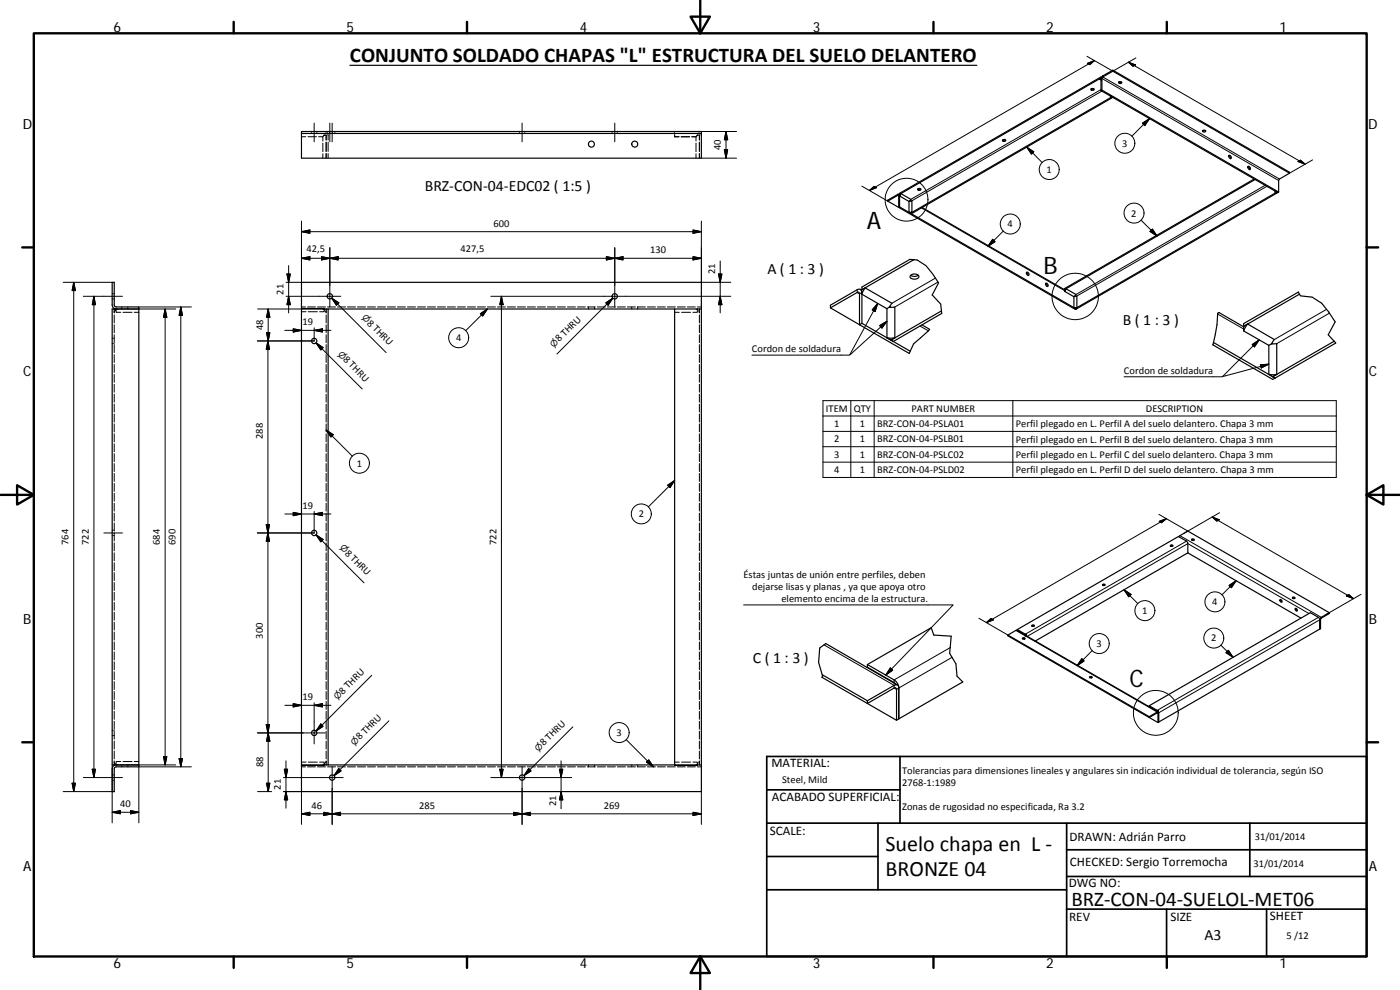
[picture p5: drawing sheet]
<svg xmlns="http://www.w3.org/2000/svg" width="420mm" height="297mm" viewBox="0 0 420 297" stroke-linecap="round" stroke-linejoin="round" font-family="sans-serif">
<g fill="none" stroke="#000" stroke-width=".36">
<path d="M105 19.6h188.2M327.5 26.6a.47 .47 0 0 1 .5-.1 .47 .47 0 0 1 .3 .5 .47 .47 0 0 1-.6 .1 .47 .47 0 0 1-.2-.5zM327.5 26.7h.8M330.1 23.6l.3 .3M330.1 23.6l.4-.2-.1 .3M330.1 23.6l.3 .2M330.4 23.1l.2 .1M330.4 27.2l53.1 30.6M330.4 23.7v3.5M330.7 27l53 30.6-.2 .2M333.3 28.8v.5zM333.3 28.8l.4 .3-.4 .2"/>
<path d="M334 21.4v-.3l-3 1.7-.6 .9M334 21.4l-3.2 1.9-.1 3.7-.3 .2M334 21.1l53 30.6v.3M334 21.4l53 30.6M335.7 24.7a.44 .44 0 0 1 .6-.3 .44 .44 0 0 1 .2 .6 .47 .47 0 0 1-.5 .1 .47 .47 0 0 1-.3-.4zM335.8 24.6h.8M361 39.2l.4 .1 .4-.1M361 39.1a.42 .42 0 0 1 .5-.1 .42 .42 0 0 1 .2 .5 .41 .41 0 0 1-.5 .1 .41 .41 0 0 1-.2-.5zM90.5 40v-.5h120v.5M90.5 40v7.5h120v-7.5M90.5 40h120M269.8 58.3h.1"/>
<path d="M269.9 58.3l.1 .3M270 58.8l2.8 1.7M270 58.6l-.1-.3-.3-.1-3.2 1.8v.3M270 58.6v3.5l53 30.6M270 58.6v.2M270 58l60.4-34.9v.3l-60.4 34.9zM270.4 58.1l-.4 .7M270.4 58.1l-.5 .2M270.4 58.1l3 1.7-.3 .5M275.5 56.7a.42 .42 0 0 1 .6-.3 .42 .42 0 0 1 .1 .7 .43 .43 0 0 1-.5 0 .43 .43 0 0 1-.2-.4zM275.5 56.7h.8M300.9 42a.48 .48 0 0 1 .6-.2 .48 .48 0 0 1 .3 .5 .47 .47 0 0 1-.6 .1 .47 .47 0 0 1-.3-.4z"/>
<path d="M300.9 42h.9M368.8 46.7l.4 .4 .1 .5M368.8 46.6a.54 .54 0 0 1 .7 .3 .54 .54 0 0 1-.2 .7l-.4-.3zM374.5 50l.5 .5v.4M374.6 49.9a.55 .55 0 0 1 .6 .3 .55 .55 0 0 1-.2 .7l-.4-.4zM376.4 53.7l-56.9 32.9v.8M376.6 53.9l-57.1 33 .4-.3M382.7 57.4v.5zM382.7 57.4l.5 .2-.5 .3M383.5 57.8l-.3-.2-60.4 35M383.5 57.8l-60.5 34.9M387 52l-3.1 1.8-.2 3.8"/>
<path d="M266.4 60.3l3.2-1.7 .1 3.6zM270 62.1l-.3 .1 53.1 30.7 .2-.2M272.8 63.7l.5 .3M272.8 63.7h.9M272.8 60.5l.9-.3v3.5M272.8 60.5v3.2M273.1 60.2l.1 .1M273.3 64l60.4-34.9 .3 .1-60.5 34.9zM273.7 63.7l-.4 .3M274.3 77.9l1 .1 2.6 1.7 3.8 5.2-1.9 3.6 2.5 2.7 .3 2.8-14.5 8.5-.7-.5M276.7 62.3l42.8 24.6M34.3 92.6v.1"/>
<path d="M34.9 92.7h-1.2v136.8h1.2M34.9 92.7l-.8-.2-.4-.7v-7.1h.6l.1 7.2 .5 .2h6.8v.6M34.9 92.7h6.8M41.7 92.7v136.8h-6.8M90.5 92.7h6.8M90.5 92.6v.1M90.5 92.6l6.8 .1M90.5 92.7v136.8h6.8M90.5 92.6v-7.9h120v8M97.3 92.7h1.2M98.5 92.7v136.8M202.5 92.7v136.8h6.8"/>
<path d="M210.5 92.7v136.8M210.5 92.7h-112M249.2 92.4l23.7 13.6 1.3-2.9 4.8-4.3-2.3-1.3M249.2 92.4l8.5-4.7 .2 .5v9.2l.8-.4M258.2 86.8l.3 .2M258.7 87.8v9.2M258.7 97l14.5 8.4M258.7 86.1l14.4-8.3 1.2 .1-15.6 9zM258.7 87.8a.87 .87 0 0 0-.4-1 .87 .87 0 0 0-1.1 .1l-8 4.7v.8M259.6 86.4l-1.1 .6 .2 .8M259.6 86.4l-.9 1.9 7.5 4.3M259.6 86.4l8.1 4.6-.8 1.2"/>
<path d="M266.2 92.6a1.86 1.86 0 0 1 1.9-.4l.5-.1v9.3h-2.4M266.2 92.6v8.8M267.1 91.9l.1 .3M273.3 82.7a1.63 1.63 0 0 1 2.5 .3 1.55 1.55 0 0 1-2.7 0zM273.3 82.6a1.96 1.96 0 0 0 2.3 0M282.5 93.3l-15.1 8.7M308 81.8l.4 .3 .2 .6M308.1 81.7a.55 .55 0 0 1 .6 .3 .55 .55 0 0 1-.1 .7 .75 .75 0 0 1-.5-1zM313.8 85.1l.3 .3 .2 .6M313.9 85a.54 .54 0 0 1 .6 .3 .54 .54 0 0 1-.2 .7l-.5-.6zM319.5 87.4l2.8 1.6M319.9 86.6l-.4 .8"/>
<path d="M319.9 86.6l3 1.8-.3 .4M322.3 89v3.3l.5 .3M322.3 92.3h.9M322.6 88.8l-.3 .2M322.6 88.8h.6v3.5M322.7 88.8h.1M322.8 92.6l.2 .1M323.2 92.3l-.4 .3M373.2 99.3v-2.2l16.5-9.5 .6 1.2a8.5 8.5 0 0 1 8 4.3l2.4 3.5-2.1 3.9 2.3 2.4-18.2 10.5M373.2 98.1l-7.4-4.3-.3 .3a43.7 43.7 0 0 1-1.5 9.4l18 10.3 .7-.4M373.2 99.3l7.6 4.3M374.4 97.2l8 4.7-.8 1.3"/>
<path d="M374.4 97.2l-1.2 2.1M390 88.3l-16.8 9.6 1.2-.7M266.2 101.4l1.2 .6M364.2 102.8l18.5 10.6M380.8 103.6v8.7l1.2 .7M380.8 112.3h2.4M381.6 103.2l-.8 .4M381.6 103.2l1.6-.1v9.2M381.7 103l.1 .2M382 113l.7 .4M383.2 112.3l-1.2 .7M400.4 102.4l-18.4 10.6"/>
<path d="M330.9 175.6h.7M330.9 175.3a.34 .34 0 0 1 .5-.1 .34 .34 0 0 1 .1 .4h-.5zM351.2 163.6h.1a.36 .36 0 0 1 .4-.1 .36 .36 0 0 1 .3 .3l-.4 .2zM351.3 163.8h.7M353.8 161.1l2.7-1.8 42.4 24.5M356.5 165.9l-45.8 26.4M356.5 165.9l-.1-3.1-2.7-1.8-48.4 27.9v.2M356.5 165.9l34 19.6M357.7 162.1h.7M357.7 161.8a.36 .36 0 0 1 .5-.1 .36 .36 0 0 1 .1 .4 .35 .35 0 0 1-.4 .1 .35 .35 0 0 1-.2-.4zM384.2 179.9a.42 .42 0 0 1 .5 .3 .42 .42 0 0 1-.2 .5l-.4-.5zM384.3 179.9l.1 .4 .3 .3"/>
<path d="M387.9 179.5h.7M388 179.2a.35 .35 0 0 1 .4-.1 .35 .35 0 0 1 .2 .4 .34 .34 0 0 1-.5 .1 .34 .34 0 0 1-.1-.4zM260.3 199.4l8 4.6a3.1 3.1 0 0 1 1.4 2.4M260.3 199.4l19.2-11.1 .7 2.2 5.3 .4-.4 3.9a2.53 2.53 0 0 0 .6 2.4l1.2 2 .3 3.7 1.7 1.7-19.2 11.1v-9.3M260.3 199.4v.8M302.5 190.5l42.4 24.5v.3M305.3 188.9l2.4 1.4 .4 .5M305.3 189.1v.1M306.9 191.7h.6M306.9 191.4a.34 .34 0 0 1 .4-.1 .34 .34 0 0 1 .2 .4h-.6zM307.7 190.5h.1M307.7 190.5l.1 .1"/>
<path d="M309.7 187.6a.33 .33 0 0 1 .5-.2 .33 .33 0 0 1 .1 .5h-.6zM309.7 187.8h.7M388.8 182.6l.2-.1a.41 .41 0 0 1 .3 .4 .41 .41 0 0 1-.2 .4l-.4-.4zM388.9 182.5l.4 .7M396.1 186l-.4-.8-2.4-1.4-48.4 28v.2M396.1 186v2.7M396.1 186l.4-.8 2.4-1.4v.3l-2.6 1.6v2.9l-.2 .1M396.1 188.7l-48.4 28v-2.8M246.7 202.4l13.6 7.8M260.3 211.1l8-4.7h.5l.3 .4v9.3M260.3 210.2v.9M260.3 200.2l8 4.6"/>
<path d="M260.3 200.2l-.1 .1M268.3 204.8l.4 .4M268.3 204.8l-.1 .1M269.3 205.5l-21.5-12.4-1.8 1.3-.3 4.4 1.2 4.1-.3 .3 13.7 7.9M269.7 206.4a.84 .84 0 0 0-.4-.9 .84 .84 0 0 0-1 .1l-8 4.6M269.7 206.4v9.3l-.6 .4-8.8-5M327 203.3h.7M327 203.1a.4 .4 0 0 1 .4-.2 .4 .4 0 0 1 .3 .4h-.1a.36 .36 0 0 1-.4 .2 .36 .36 0 0 1-.2-.4zM344.9 215.3l2.5-1.4 .1 2.9M344.9 212l2.4 1.4M344.9 212h.1M344.9 211.8l2.5 1.5 .3 .6"/>
<path d="M347.3 213.4h.1M347.3 213.4l.1 .1M347.6 213.6l-42.4-24.5-2.7 1.4v.3l42.4 24.5M347.7 213.9v2.8l-.2 .1-2.6-1.5M347.7 213.9l-.3-.3-2.5 1.4M33.9 229.9l1-.4h6.8v.6h-6.8l-.5 .2-.1 7.2h-.6v-6.8zM34.3 229.5v.2M90.5 229.5v.2M97.3 229.5l-6.8 .2M97.3 229.5h1.2M98.5 229.5h110.8M209.3 229.5h1.2"/>
<path d="M210.5 229.5v8h-120v-7.8"/>
<circle cx="177.5" cy="43.2" r=".9"/>
<circle cx="190.5" cy="43.2" r=".9"/>
<circle cx="99" cy="88.9" r=".8"/>
<circle cx="184.5" cy="88.9" r=".8"/>
<circle cx="94.3" cy="102.3" r=".8"/>
<circle cx="94.3" cy="159.9" r=".8"/>
<circle cx="94.3" cy="219.9" r=".79"/>
<circle cx="99.7" cy="233.3" r=".81"/>
<circle cx="156.7" cy="233.3" r=".81"/>
</g>
<g fill="none" stroke="#000" stroke-width=".3">
<path d="M326.2 16.9l7.8 4.5 6.9-4M326.3 19l2.2-.8-1.4 1.2zM328.5 18.2l-67.6 38.9M338.7 18.7l53 30.6M338.7 18.7l2.1 .8-.7 .4zM93.5 39.5v.1M93.5 39.9v.1M94.3 36.9v5.6M95.1 39.5v.1M95.1 39.9v.1M97.3 39.5l.6 .1M98.2 39.5v.1"/>
<path d="M98.2 39.9v.1M98.9 39.5v.1M98.9 39.9v.1M99 36.9v5.6M99.7 36.9v5.6M99.8 39.5v.1M99.8 39.9v.1M100.5 39.5v.1M100.5 39.9v.1M155.9 39.5v.1M155.9 39.9v.1M156.7 36.9v5.6"/>
<path d="M157.5 39.5v.1M157.5 39.9v.1M183.7 39.5v.1M183.7 39.9v.1M184.5 36.9v5.6M185.3 39.5v.1M185.3 39.9v.1M202.5 39.9v.3M202.5 39.5v.1M209.3 39.5l.6 .1M210.5 39.5h10.6M217.9 39.5v8"/>
<path d="M217.9 39.5l.5 2.4h-1zM330.1 23.6l.4-.2-.1 .5zM330.4 26.9l-57 32.9M330.4 23.7l.3-.2 53 30.7M330.7 27.3l-57 32.9M331 22.8v.3l53 30.6M333.3 28.8l.4 .3-.4 .2zM342.8 37l2.2-1.4-1.4 2.1zM345 35.6l-5.3 5.3M90.5 41h1.2M92.4 41h2.6M95.6 41h1.3"/>
<path d="M96.9 41v1.3M96.9 42.9v2.6M96.9 46.1v1.4M97 40.9l-.1 .1M97.3 40.4v.2M97.5 40.6l-.4 .2M97.6 40.1l-.3-.1v.2M97.7 40.6h.2M97.8 40.3l.1 .3M97.9 40.6v1.4M97.9 42.7v2.7M97.9 46.1v1.4"/>
<path d="M98.3 40l.2 2M98.5 42.7v2.7M98.5 46.1v1.4M202.5 41h1.3M202.5 41h.1M202.5 40.4v.4M202.5 40.9v.1M204.4 41h2.6M207.6 41h1.3M208.9 41v1.3M208.9 42.9v2.6M208.9 46.1v1.4"/>
<path d="M209 40.9l-.1 .1M209.2 40.6h.3M209.2 40.6l-.1 .2M209.3 40.6l-.1 .2M209.3 40.4v.2M209.6 40.1l-.3-.1v.2M209.7 40.6h.2M209.8 40.3l.1 .3M209.9 40.6v1.4M209.9 42.7v2.7M209.9 46.1v1.4M210.3 40l.2 .6"/>
<path d="M210.5 47.5h10.6M217.4 44.9h1l-.5 2.6zM258.7 55.9l7.7 4.4M260.9 57.2l1.4-1.3 .7 .4zM269.4 58.3v.3l.3 .2 .3-.2M269.9 58.3l.5-.2-.4 .7zM308.2 44.2l4.6 4.6M308.2 44.2l2 1.4-.6 .6zM379.7 55.6l-56.8 32.8M380.2 55.9l-57 32.9M382.7 57.4l.5 .2-.5 .3zM389.6 48.5l.7-.5 1.4 1.3z"/>
<path d="M393.9 48l-6.9 4M86.6 79.7v14.2M90.5 66.3v18.4h-4.6M90.5 69.5l2.5-.5v1zM90.5 77.5l2.5-.5v1zM90.5 69.5h120M90.5 77.5h120M96.5 77l2.5 .5-2.5 .5zM99 74.3v17.9M99 77.5l2.5-.5v1zM182 77l2.5 .5-2.5 .5zM184.5 77.5l2.5-.5v1z"/>
<path d="M184.5 74.3v17.9M208 69l2.5 .5-2.5 .5zM208 77l2.5 .5-2.5 .5zM210.5 66.3v18.4h8.8M216.1 78.3v15.6M272.8 63.7h.9l-.4 .3zM276.5 62.4l43 24.8M297.9 71.8l.7 .7-2.1 1.4zM301.1 69.3l-4.6 4.6M342.4 66.1l4.8 4.7M345.1 69.4l.8-.7 1.3 2.1zM19 84.7h14.7"/>
<path d="M22.1 84.7l.5 2.5h-1zM22.1 84.7v152.8M25 88.9h11.8M28.2 88.9l.4 2.5h-.9zM28.2 88.9v144.4M33.7 89.7h.2M33.7 88.1h.2M34.1 89.7h.2M34.1 88.1h.2M34.3 92.7v1.2M34.3 94.5v2.4M34.3 97.5v2.3"/>
<path d="M34.4 93.3l-.1 .2M34.4 93.5l-.1 .2M34.9 93.4v.3h1.3M34.9 92.7v.3M35 92.9l-.4 .3M35 92.8l-.4 .3M35.1 92.8h.1M36.6 92.1v.2M36.6 92.5v.2M36.9 93.7h2.7M38.4 92.1v.2M38.4 92.5v.2"/>
<path d="M40.3 93.7h1.4M41.7 92.7h11M41.7 92.1h15.7M49.6 92.7l.5 2.5h-1zM49.6 92.7v136.8M54.3 92.1v138M54.3 92.1l.5 2.5h-1zM77.3 92.7h13.2M80 99.8h1l-.5 2.5zM80.5 92.7v9.6M80.5 92.7l.5 2.5h-1zM85.5 99.1h13.8"/>
<path d="M86.1 82.2h1l-.5 2.5zM86.6 88.9l.5 2.5h-1zM88 98.7l2.5 .4-2.5 .5zM90.5 92.1h1.2M90.5 93.5h1.4M92.3 92.1h2.4M92.5 93.5h2.7M94.3 99.1l2.5-.4v.9zM94.3 98.4v3.9h-17.1M95.3 92.1h2.4M96.9 92.7l.1 .1M97.1 92.8l.1 .1"/>
<path d="M97.2 92.9l.3 .2M97.2 92.9h.1M97.3 92.7v.3M97.3 93.3v.2h-1.4M97.7 93.4l.2 .3M97.9 92.7v1.2M97.9 94.5v2.4M97.9 97.5v2.3M98.3 92.1h2.4M99.6 89.5l16.3 16.3M99.6 89.5l2.1 1.4-.7 .7zM101.3 92.1h2.4"/>
<path d="M102.3 88.9h-16.4M104.3 92.1h2.4M107.3 92.1h2.4M110.3 92.1h2.4M113.3 92.1h2.4M116.3 92.1h2.4M119.3 92.1h2.4M122.3 92.1h2.4M125.3 92.1h2.4M128.3 92.1h2.4M131.3 92.1h2.4M134.3 92.1h2.4"/>
<path d="M137.3 92.1h2.4M140.3 92.1h2.4M143.3 92.1h2.4M144.2 94.1l2.1-1.4-1.4 2.1zM146.3 92.7l-6.5 6.5M146.3 92.1h2.4M147.3 88.9h72M149.3 92.1h2.4M150.5 88.9v144.4M150.5 88.9l.5 2.5h-1zM152.3 92.1h2.4M155.3 92.1h2.4"/>
<path d="M158.3 92.1h2.4M161.3 92.1h2.4M164.3 92.1h2.4M167.3 92.1h2.4M170.3 92.1h2.4M173.3 92.1h2.4M176.3 92.1h2.4M176.6 92.1v.2M176.6 92.5v.2M178.4 92.1v.2M178.4 92.5v.2M179.3 92.1h2.4"/>
<path d="M181.8 90.9l2.1-1.4-1.4 2.1zM182.3 92.1h2.4M183.9 89.5l-16.8 16.7M185.3 92.1h2.4M188.3 92.1h2.4M189.6 92.1v.2M189.6 92.5v.2M191.3 92.1h2.4M191.4 92.1v.2M191.4 92.5v.2M194.3 92.1h2.4M197.3 92.1h2.4"/>
<path d="M200.3 92.1h2.4M202.5 93.7h1.3M203.3 92.1h2.4M204.5 93.7h2.8M206.3 92.1h2.4M208.9 92.7l.1 .1M209.2 92.9l.3 .3M209.3 92.1h1.2M209.3 93.4v.3h-1.3M209.3 92.7v.3M209.7 93.5l.2 .2M209.9 92.7v1.2"/>
<path d="M209.9 94.5v2.4M209.9 97.5v2.3M215.6 82.2h1.1l-.6 2.5zM216.1 88.9l.6 2.5h-1.1zM257.2 86.9v.9l.7 .4 .8-.4M263.4 91l-8.4 15.6h-29.3M263.4 91l-.8 2.5-.8-.5zM264 97.7l2.2-1.3-1.5 2zM266.2 96.4l-11.1 10M276.1 97.8l2.5 1.5M280.7 83.4l-13 7.6M281.5 84.6l-12.9 7.5"/>
<path d="M319.5 86.9l.4-.3-.4 .8zM322.3 92.3h.9l-.4 .3zM365.4 94.2l7.8 4.5M398.1 92.8l-15.7 9.1M399 94l-15.8 9.1M33.7 103.1h.2M33.7 101.5h.2M34.1 103.1h.2M34.1 101.5h.2M34.3 100.4v2.4M34.3 103.4v2.4M34.3 106.4v2.4"/>
<path d="M34.3 109.4v2.3M34.3 112.3v2.4M34.3 115.3v2.4M34.3 118.3v2.4M80.4 102.3l.5 2.5h-1zM80.4 102.3v117.6M94.9 102.9l2.1 1.4-.7 .7zM94.9 102.9l13.8 13.8M97.9 100.4v2.4M97.9 103.4v2.4M97.9 106.4v2.4M97.9 109.4v2.3"/>
<path d="M97.9 112.3v2.4M97.9 115.3v2.4M97.9 118.3v2.4M209.9 100.4v2.4M209.9 103.4v2.4M209.9 106.4v2.4M209.9 109.4v2.3M209.9 112.3v2.4M209.9 115.3v2.4M209.9 118.3v2.4M375.8 103.4l2.1-1.4-1.4 2.1zM377.9 102l-11.1 11.1h-29.5"/>
<path d="M378.3 109.5l2.5-.2-2.3 1.1zM380.8 109.3l-13.8 3.6M34.3 121.3v2.3M34.3 124.2v2.4M34.3 127.2v2.4M34.3 130.2v2.4M34.3 133.1v2.4M34.3 136.1v2.4M34.3 139.1v2.4M97.9 129l2.1 1.4-.7 .7zM97.9 121.3v2.3M97.9 124.2v2.4"/>
<path d="M97.9 127.2v2.4M97.9 130.2v2.4M97.9 133.1v2.4M97.9 136.1v2.4M97.9 139.1v2.4M97.9 129l7.9 7.9M209.9 121.3v2.3M209.9 124.2v2.4M209.9 127.2v2.4M209.9 130.2v2.4M209.9 133.1v2.4M209.9 136.1v2.4"/>
<path d="M209.9 139.1v2.4M247 120.2h154v23.1h-154zM247 124.8h154M247 129.4h154M247 134h154M247 138.7h154M255.3 120.2v23.1M262.3 120.2v23.1M304 120.2v23.1M31.2 159.9h5.6M33.7 159.1h.2M34.1 159.1h.2"/>
<path d="M34.3 142v2.4M34.3 145.1v2.3M34.3 148v2.4M34.3 151v2.4M34.3 154v2.3M34.3 156.9v2.4M34.3 159.9v2.4M79.9 157.4h1l-.5 2.5zM80.4 159.9l.5 2.5h-1zM85.5 154.2h13.8M88 153.7l2.5 .5-2.5 .5zM94.3 154.2l2.5-.5v1z"/>
<path d="M94.3 153.5v6.4h-17.1M97.9 142v2.4M97.9 145.1v2.3M97.9 148v2.4M97.9 151v2.4M97.9 154v2.3M97.9 156.9v2.4M97.9 159.9v2.4M200.4 145.6l2.1-1.4-1.4 2.1zM202.5 144.2l-7.9 7.9M209.9 142v2.4M209.9 145.1v2.3"/>
<path d="M209.9 148v2.4M209.9 151v2.4M209.9 154v2.3M209.9 156.9v2.4M209.9 159.9v2.4M347.8 154.3l8.7 5M347.9 156.4l2.1-.8-1.4 1.2zM350 155.6l-54 31.2M363.8 155.1l42.4 24.5M363.8 155.1l2.1 .9-.7 .4zM366 153.8l-10.7 6.2M33.7 160.7h.2"/>
<path d="M34.1 160.7h.2M34.3 162.9v2.4M34.3 165.9v2.3M34.3 168.8v2.4M34.3 171.8v2.4M34.3 174.8v2.4M34.3 177.7v2.4M94.9 160.5l2.1 1.4-.7 .7zM94.9 160.5l14.4 14.4M97.9 162.9v2.4M97.9 165.9v2.3M97.9 168.8v2.4"/>
<path d="M97.9 171.8v2.4M97.9 174.8v2.4M97.9 177.7v2.4M209.9 162.9v2.4M209.9 165.9v2.3M209.9 168.8v2.4M209.9 171.8v2.4M209.9 174.8v2.4M209.9 177.7v2.4M337.3 177l2.1 1.4-.7 .7zM337.3 177l4.2 4.1M354.1 160.7l42.4 24.5v.3"/>
<path d="M356.1 162.4l-48.4 27.9v.2M368.9 175.7l2.1-1.5-1.4 2.1zM371 174.2l-4.3 4.3M404.1 178.8l.7-.4 1.4 1.2zM408.5 178.3l-10.8 6.2M34.3 180.7v2.4M34.3 183.7v2.4M34.3 186.7v2.3M34.3 189.7v2.3M34.3 192.6v2.4M34.3 195.6v2.4M34.3 198.6v2.4"/>
<path d="M97.9 180.7v2.4M97.9 183.7v2.4M97.9 186.7v2.3M97.9 189.7v2.3M97.9 192.6v2.4M97.9 195.6v2.4M97.9 198.6v2.4M209.9 180.7v2.4M209.9 183.7v2.4M209.9 186.7v2.3M209.9 189.7v2.3M209.9 192.6v2.4"/>
<path d="M209.9 195.6v2.4M209.9 198.6v2.4M223.1 181.5h63l-20.3 21.1M247.3 193.5l21 12.1v.8l.8 .4 16.6-9.6M285.2 194.3l-16.9 9.7v.8M293.8 185.5l8.7 5M296 186.8l1.4-1.2 .7 .4zM304.9 189.1l42.4 24.5M307.6 190.6l.4-.2-.2 .4zM324.7 197.6l.6 .7-2.1 1.4zM327.8 195.2l-4.6 4.5M366.4 193.6l3.7 3.6"/>
<path d="M368.6 195.1l1.5 2.1-2.1-1.4zM392.8 184.1l-36.3-21-48.2 27.8M395.7 185.2l-48.4 27.9v.3M396.3 185.8l-48.8 28.2-.2-.4M33.7 219.1h.2M34.1 219.1h.2M34.3 201.5v2.4M34.3 204.5v2.4M34.3 207.5v2.4M34.3 210.5v2.4M34.3 213.4v2.4M34.3 216.4v2.4"/>
<path d="M34.3 219.4v2.4M79.9 217.4h1l-.5 2.5zM80.5 219.9v17.6M80.5 219.9l.5 2.5h-1zM85.5 211.6h13.8M88 211.1l2.5 .5-2.5 .5zM94.3 211.6l2.5-.5v1zM94.3 210.9v12.3M96.3 217.2l.7 .7-2.1 1.4zM97.6 219.9h-20.4M97.9 201.5v2.4M97.9 204.5v2.4"/>
<path d="M97.9 207.5v2.4M97.9 210.5v2.4M97.9 213.4v2.4M97.9 216.4v2.4M97.9 219.4v2.4M111.6 202.6l-16.7 16.7M116.7 216.3l-16.4 16.4M171.9 218.1l-14.6 14.6M209.9 201.5v2.4M209.9 204.5v2.4M209.9 207.5v2.4M209.9 210.5v2.4"/>
<path d="M209.9 213.4v2.4M209.9 216.4v2.4M209.9 219.4v2.4M267.2 200.4l.7 .7-2.1 1.5zM347.2 213.4l.4-.2-.2 .4zM19 237.5h15.3M21.6 235h1l-.5 2.5zM25 233.3h11.8M27.7 230.8h.9l-.4 2.5zM33.7 229.5v3.7M33.7 233.4v13.5M33.7 220.7h.2"/>
<path d="M33.7 234.1h.2M33.7 232.5h.2M34.1 220.7h.2M34.1 234.1h.2M34.1 232.5h.2M34.3 222.4v2.3M34.3 225.3v2.4M34.3 228.3v1.2M34.3 228.7l.1 .2M34.6 229.1l.4 .3M34.9 229.2v.3M35.1 229.4l.2 .1"/>
<path d="M36.2 228.5h-1.3v.3M36.6 229.5v.2M36.6 229.9v.2M36.9 228.5h2.7M38.4 229.5v.2M38.4 229.9v.2M40.3 228.5h1.4M41.7 229.5h11M49.1 227h1l-.5 2.5zM53.8 227.6h1l-.5 2.5zM57.4 230.1h-15.7v16.8M77.3 237.5h4.2"/>
<path d="M80 235h1l-.5 2.5zM85.1 237.5h5.4v9.9M85.3 230.8h1l-.5 2.5zM85.8 228.3v14.2M85.8 237.5l.5 2.5h-1zM90.5 228.7h1.4M90.5 230.1h1.2M92.3 230.1h2.4M92.5 228.7h2.7M95.3 230.1h2.4M95.9 228.7h1.4v.2M97 229.4l-.1 .1"/>
<path d="M97.2 229.3l-.1 .1M97.3 229.3h.1M97.3 229.2v.3M97.5 229l-.3 .3M97.9 228.5l-.2 .3M97.9 222.4v2.3M97.9 225.3v2.4M97.9 228.3v1.2M98.3 230.1h2.4M99.7 230v17.4M101.3 230.1h2.4M101.7 230.6l.7 .7-2.1 1.4z"/>
<path d="M103 233.3h-17.9M104.3 230.1h2.4M107.3 230.1h2.4M110.3 230.1h2.4M113.3 230.1h2.4M116.3 230.1h2.4M119.3 230.1h2.4M122.3 230.1h2.4M125.3 230.1h2.4M128.3 230.1h2.4M131.3 230.1h2.4M134.3 230.1h2.4"/>
<path d="M137.3 230.1h2.4M140.3 230.1h2.4M143.3 230.1h2.4M146.3 230.1h2.4M149.3 230.1h2.4M150 230.8h1l-.5 2.5zM152.3 230.1h2.4M155.3 230.1h2.4M156.7 230v17.4M158.3 230.1h2.4M158.7 230.6l.7 .7-2.1 1.4zM161.3 230.1h2.4"/>
<path d="M164.3 230.1h2.4M167.3 230.1h2.4M167.9 230.8h1l-.5 2.5zM168.4 228.3v14.3M168.4 237.5l.5 2.5h-1zM170.3 230.1h2.4M171.6 233.3h-24.3M173.3 230.1h2.4M176.3 230.1h2.4M176.6 229.5v.2M176.6 229.9v.2M178.4 229.5v.2"/>
<path d="M178.4 229.9v.2M179.3 230.1h2.4M182.3 230.1h2.4M185.3 230.1h2.4M187.9 221.9l8.2 8.2M188.3 230.1h2.4M189.6 229.5v.2M189.6 229.9v.2M191.3 230.1h2.4M191.4 229.5v.2M191.4 229.9v.2M194.3 230.1h2.4"/>
<path d="M194.7 228l1.4 2.1-2.1-1.4zM197.3 230.1h2.4M200.3 230.1h2.4M202.5 228.7h1.3M203.3 230.1h2.4M204.5 228.7h2.8M206.3 230.1h2.4M208 228.7h1.3v.2M209 229.4l-.1 .1M209.2 229.3l-.1 .1M209.3 229.3h.1M209.3 229.2v.3"/>
<path d="M209.3 230.1h1.2M209.5 229l-.3 .3M209.9 228.5l-.2 .3M209.9 222.4v2.3M209.9 225.3v2.4M209.9 228.3v1.2M210.5 237.5v9.9M33.7 243.7l2.4-.5v1zM33.7 243.7h8M39.2 243.2l2.5 .5-2.5 .5zM90.5 244.2l2.5-.5v1zM90.5 244.2h120"/>
<path d="M97.2 243.7l2.5 .5-2.5 .5zM99.7 244.2l2.5-.5v1zM154.2 243.7l2.5 .5-2.5 .5zM156.7 244.2l2.5-.5v1zM208 243.7l2.5 .5-2.5 .5z"/>
<circle cx="272.1" cy="59.9" r="6.4"/>
<circle cx="314.9" cy="50.9" r="2.99"/>
<circle cx="337.6" cy="43" r="3"/>
<circle cx="303.2" cy="67.2" r="3"/>
<circle cx="340.3" cy="63.9" r="3"/>
<circle cx="322.7" cy="89" r="7"/>
<circle cx="137.7" cy="101.3" r="3"/>
<circle cx="107.9" cy="139" r="3"/>
<circle cx="192.5" cy="154.2" r="2.99"/>
<circle cx="329.9" cy="193.1" r="3"/>
<circle cx="343.6" cy="183.2" r="3"/>
<circle cx="364.3" cy="191.5" r="3"/>
<circle cx="364.6" cy="180.6" r="2.99"/>
<circle cx="185.8" cy="219.8" r="3"/>
<circle cx="346.9" cy="213.9" r="6.7"/>
</g>
<g fill="#000">
<circle cx="273.1" cy="60.2" r=".18"/>
<circle cx="267.1" cy="91.9" r=".18"/>
<circle cx="307.8" cy="190.6" r=".18"/>
<circle cx="268.7" cy="205.2" r=".18"/>
<circle cx="347.4" cy="213.5" r=".18"/>
</g>
<g fill="#000" stroke="#000" stroke-width=".3">
<path d="M326.3 19l2.2-.8-1.4 1.2zM338.7 18.7l2.1 .8-.7 .4zM330.1 23.6l.3 .1zM330.2 23.6l.2 .1zM330.2 23.7h.2zM330.3 23.7h.1zM330.4 23.7v.2zM330.1 23.6h.3zM330.1 23.6l.4-.1zM330.1 23.6l.3-.1zM330.1 23.6l.4-.2zM333.3 29.3l.4-.2z"/>
<path d="M333.3 29.2l.4-.1zM333.3 29.1h.4zM333.3 28.8l.4 .3zM333.3 28.9l.4 .2zM333.3 29l.4 .1zM342.8 37l2.2-1.4-1.4 2.1zM217.4 44.9h1l-.5 2.6zM217.9 39.5l.5 2.4h-1zM260.9 57.2l1.4-1.3 .7 .4zM269.9 58.4l.2 .2zM269.9 58.4l.2 .3zM270 58.6v.2z"/>
<path d="M270 58.6v.1zM270 58.5v.2zM270 58.5l.1 .2zM269.9 58.3l.2 .2zM269.9 58.3h.3zM269.9 58.3l.3-.1zM269.9 58.3l.4-.1zM269.9 58.3l.4-.2zM269.9 58.3l.5-.2zM308.2 44.2l2 1.4-.6 .6zM382.8 57.8l.4-.2zM382.8 57.7l.4-.1z"/>
<path d="M382.7 57.4l.5 .2zM382.8 57.4l.4 .2zM382.8 57.5l.4 .1zM382.8 57.6h.4zM389.6 48.5l.7-.5 1.4 1.3zM90.5 69.5l2.5-.5v1zM90.5 77.5l2.5-.5v1zM96.5 77l2.5 .5-2.5 .5zM99 77.5l2.5-.5v1zM182 77l2.5 .5-2.5 .5zM184.5 77.5l2.5-.5v1zM208 69l2.5 .5-2.5 .5z"/>
<path d="M208 77l2.5 .5-2.5 .5zM272.8 63.7l.5 .3zM272.9 63.7l.4 .3zM273 63.8l.3 .2zM273.1 63.8l.2 .2zM273.3 64l.4-.3zM273.3 64l.3-.3zM273.3 64l.2-.3zM273.4 63.8l-.1 .2zM273.3 63.8v.2zM273.2 63.8l.1 .2zM297.9 71.8l.7 .7-2.1 1.4z"/>
<path d="M345.1 69.4l.8-.7 1.3 2.1zM22.1 84.7l.5 2.5h-1zM28.2 88.9l.4 2.5h-.9zM49.6 92.7l.5 2.5h-1zM54.3 92.1l.5 2.5h-1zM80 99.8h1l-.5 2.5zM80.5 92.7l.5 2.5h-1zM86.1 82.2h1l-.5 2.5zM86.6 88.9l.5 2.5h-1zM88 98.7l2.5 .4-2.5 .5zM94.3 99.1l2.5-.4v.9zM99.6 89.5l2.1 1.4-.7 .7z"/>
<path d="M144.2 94.1l2.1-1.4-1.4 2.1zM150.5 88.9l.5 2.5h-1zM181.8 90.9l2.1-1.4-1.4 2.1zM215.6 82.2h1.1l-.6 2.5zM216.1 88.9l.6 2.5h-1.1zM263.4 91l-.8 2.5-.8-.5zM264 97.7l2.2-1.3-1.5 2zM319.5 86.9v.5zM319.5 86.9v.4zM319.5 86.9l.1 .3zM319.5 86.9l.1 .2zM319.5 86.9l.2 .1z"/>
<path d="M319.5 86.9h.2zM319.5 86.9l.3-.1zM319.5 86.9l.3-.2zM319.5 86.9l.4-.2zM319.5 86.9l.4-.3zM322.3 92.3l.5 .3zM322.4 92.3l.4 .3zM322.5 92.3l.3 .3zM322.6 92.3l.2 .3zM322.7 92.3l.1 .3zM322.8 92.6l.4-.3zM322.8 92.6l.3-.3z"/>
<path d="M323 92.3l-.2 .3zM322.9 92.3l-.1 .3zM322.8 92.3v.3zM80.4 102.3l.5 2.5h-1zM94.9 102.9l2.1 1.4-.7 .7zM375.8 103.4l2.1-1.4-1.4 2.1zM378.3 109.5l2.5-.2-2.3 1.1zM97.9 129l2.1 1.4-.7 .7zM79.9 157.4h1l-.5 2.5zM88 153.7l2.5 .5-2.5 .5zM94.3 154.2l2.5-.5v1zM200.4 145.6l2.1-1.4-1.4 2.1z"/>
<path d="M347.9 156.4l2.1-.8-1.4 1.2zM363.8 155.1l2.1 .9-.7 .4zM80.4 159.9l.5 2.5h-1zM94.9 160.5l2.1 1.4-.7 .7zM337.3 177l2.1 1.4-.7 .7zM368.9 175.7l2.1-1.5-1.4 2.1zM404.1 178.8l.7-.4 1.4 1.2zM296 186.8l1.4-1.2 .7 .4zM307.6 190.6l.2 .2zM307.7 190.6l.1 .2zM307.6 190.6l.2 .1zM307.6 190.6h.3z"/>
<path d="M307.6 190.6l.3-.1zM307.6 190.6l.3-.2zM307.6 190.6l.4-.2zM324.7 197.6l.6 .7-2.1 1.4zM368.6 195.1l1.5 2.1-2.1-1.4zM79.9 217.4h1l-.5 2.5zM88 211.1l2.5 .5-2.5 .5zM96.3 217.2l.7 .7-2.1 1.4zM94.3 211.6l2.5-.5v1zM267.2 200.4l.7 .7-2.1 1.5zM347.2 213.4l.2 .2zM347.3 213.5l.1 .1z"/>
<path d="M347.3 213.4l.1 .2zM347.2 213.4l.2 .1zM347.2 213.4h.2zM347.2 213.4h.3zM347.2 213.4l.3-.1zM347.2 213.4l.4-.1zM347.2 213.4l.4-.2zM21.6 235h1l-.5 2.5zM27.7 230.8h.9l-.4 2.5zM49.1 227h1l-.5 2.5zM53.8 227.6h1l-.5 2.5zM80 235h1l-.5 2.5z"/>
<path d="M80.5 219.9l.5 2.5h-1zM85.3 230.8h1l-.5 2.5zM85.8 237.5l.5 2.5h-1zM101.7 230.6l.7 .7-2.1 1.4zM150 230.8h1l-.5 2.5zM158.7 230.6l.7 .7-2.1 1.4zM167.9 230.8h1l-.5 2.5zM168.4 237.5l.5 2.5h-1zM194.7 228l1.4 2.1-2.1-1.4zM33.7 243.7l2.4-.5v1zM39.2 243.2l2.5 .5-2.5 .5zM90.5 244.2l2.5-.5v1z"/>
<path d="M97.2 243.7l2.5 .5-2.5 .5zM99.7 244.2l2.5-.5v1zM154.2 243.7l2.5 .5-2.5 .5zM156.7 244.2l2.5-.5v1zM208 243.7l2.5 .5-2.5 .5z"/>
</g>
<g fill="none" stroke="#000" stroke-width=".71">
<path d="M10.1 10h400.1v277h-400.1zM70.1 6.6v3.4M140.2 6.6v3.4M207.3 5h5.8l-2.9 5zM210.2 0v10M280.2 6.6v3.4M350.2 6.6v3.4M6.7 74.2h3.4M410.2 74.2h3.4M.2 148.5h9.9M5.1 145.6l5 2.9-5 2.9zM410.2 148.5l5-2.9v5.8z"/>
<path d="M410.2 148.5h9.9M6.7 222.7h3.4M410.2 222.7h3.4M70.1 287v3.4M140.2 287v3.4M210.2 287l2.9 5h-5.8zM210.2 287v10M280.2 287v3.4M350.2 287v3.4"/>
</g>
<g fill="none" stroke="#000" stroke-width=".51">
<path d="M230.1 237h40M270.1 227v20M410.2 227h-180.1v60h180v-60M230.1 257h33.4M230.1 247h180M263.5 247v20M320.1 255h90M320.1 247v40M375.1 247v16M230.1 267h90M320.1 272.8h90M320.1 263h90"/>
<path d="M350.1 272.8v14.2M380.1 272.8v14.2"/>
</g>
<g font-size="7.2">
<text x="260.2" y="68.6">A</text>
<text x="313.1" y="82.2">B</text>
<text x="338.9" y="206.3">C</text>
</g>
<g font-size="6.6">
<text x="265.8" y="255.2">Suelo chapa en L ‐</text>
<text x="265.8" y="262.8">BRONZE 04</text>
</g>
<g font-size="6.3">
<text x="105" y="18.7">CONJUNTO SOLDADO CHAPAS &quot;L&quot; ESTRUCTURA DEL SUELO DELANTERO</text>
<text x="321.5" y="271.9">BRZ‐CON‐04‐SUELOL‐MET06</text>
</g>
<g font-size="4.7">
<text x="127.5" y="57.3">BRZ‐CON‐04‐EDC02 ( 1:5 )</text>
<text x="230.3" y="82.1">A ( 1 : 3 )</text>
<text x="337" y="97.5">B ( 1 : 3 )</text>
<text x="225.9" y="198.9">C ( 1 : 3 )</text>
<text x="361.5" y="282">A3</text>
</g>
<g font-size="4.2">
<text x="34" y="9.6">6</text>
<text x="104" y="9.6">5</text>
<text x="174" y="9.6">4</text>
<text x="244" y="9.6">3</text>
<text x="314" y="9.6">2</text>
<text x="384" y="9.6">1</text>
<text x="6.8" y="38.7">D</text>
<text x="410.6" y="38.7">D</text>
<text x="7" y="112.9">C</text>
<text x="410.8" y="112.9">C</text>
<text x="7" y="187.1">B</text>
<text x="410.8" y="187.1">B</text>
<text x="7" y="261.3">A</text>
<text x="410.8" y="261.3">A</text>
<text x="34" y="290.4">6</text>
<text x="104" y="290.4">5</text>
<text x="174" y="290.4">4</text>
<text x="244" y="290.4">3</text>
<text x="314" y="290.4">2</text>
<text x="384" y="290.4">1</text>
</g>
<g font-size="3.9">
<text x="231.5" y="230.3">MATERIAL:</text>
<text x="231.6" y="240.4">ACABADO SUPERFICIAL:</text>
<text x="231.1" y="250.6">SCALE:</text>
<text x="321" y="252.2">DRAWN: Adrián Parro</text>
<text x="321.1" y="259.9">CHECKED: Sergio Torremocha</text>
<text x="320.8" y="266.2">DWG NO:</text>
<text x="381.1" y="275.9">SHEET</text>
<text x="320.9" y="276.2">REV</text>
<text x="351.2" y="276.3">SIZE</text>
</g>
<g font-size="3.1">
<text x="216.3" y="45.1" transform="rotate(-90 216.3 45.1)">40</text>
<text x="336.8" y="44">3</text>
<text x="314.1" y="51.9">1</text>
<text x="339.5" y="65">2</text>
<text x="148.1" y="68">600</text>
<text x="302.4" y="68.2">4</text>
<text x="92" y="75.5">42,5</text>
<text x="138.2" y="75.5">427,5</text>
<text x="195.1" y="76">130</text>
<text x="214.6" y="82.3" transform="rotate(-90 214.6 82.3)">21</text>
<text x="85.1" y="88.4" transform="rotate(-90 85.1 88.4)">21</text>
<text x="79" y="99.1" transform="rotate(-90 79 99.1)">48</text>
<text x="90.8" y="97.6">19</text>
<text x="110" y="97.1" transform="rotate(45 110 97.1)">8 THRU</text>
<text x="102.9" y="108" transform="rotate(45 102.9 108)">8 THRU</text>
<text x="136.9" y="102.3">4</text>
<text x="167.9" y="102.7" transform="rotate(-45 167.9 102.7)">8 THRU</text>
<text x="225.7" y="105.6">Cordon de soldadura</text>
<text x="337.3" y="112.1">Cordon de soldadura</text>
<text x="247.9" y="123.5">ITEM</text>
<text x="256.2" y="123.5">QTY</text>
<text x="273.6" y="123.5">PART NUMBER</text>
<text x="343.9" y="123.5">DESCRIPTION</text>
<text x="78.9" y="131.7" transform="rotate(-90 78.9 131.7)">288</text>
<text x="250.4" y="128.1">1</text>
<text x="258" y="128.1">1</text>
<text x="263.2" y="128.1">BRZ‐CON‐04‐PSLA01</text>
<text x="304.9" y="128.2">Perfil plegado en L. Perfil A del suelo delantero. Chapa 3 mm</text>
<text x="250.4" y="137.4">3</text>
<text x="250.4" y="132.8">2</text>
<text x="258" y="137.4">1</text>
<text x="258" y="132.7">1</text>
<text x="263.2" y="137.4">BRZ‐CON‐04‐PSLC02</text>
<text x="263.2" y="132.8">BRZ‐CON‐04‐PSLB01</text>
<text x="304.9" y="132.8">Perfil plegado en L. Perfil B del suelo delantero. Chapa 3 mm</text>
<text x="304.9" y="137.4">Perfil plegado en L. Perfil C del suelo delantero. Chapa 3 mm</text>
<text x="107.1" y="140">1</text>
<text x="250.4" y="142">4</text>
<text x="258" y="142">1</text>
<text x="263.2" y="142">BRZ‐CON‐04‐PSLD02</text>
<text x="304.9" y="142">Perfil plegado en L. Perfil D del suelo delantero. Chapa 3 mm</text>
<text x="90.8" y="152.7">19</text>
<text x="191.7" y="155.2">2</text>
<text x="20.6" y="163.5" transform="rotate(-90 20.6 163.5)">764</text>
<text x="26.7" y="163.5" transform="rotate(-90 26.7 163.5)">722</text>
<text x="48" y="163.5" transform="rotate(-90 48 163.5)">684</text>
<text x="52.7" y="163.5" transform="rotate(-90 52.7 163.5)">690</text>
<text x="103.4" y="166.1" transform="rotate(45 103.4 166.1)">8 THRU</text>
<text x="149" y="163.5" transform="rotate(-90 149 163.5)">722</text>
<text x="223.1" y="173.4">Éstas juntas de unión entre perfiles, deben</text>
<text x="225.8" y="176.9">dejarse lisas y planas , ya que apoya otro</text>
<text x="234.5" y="180.5">elemento encima de la estructura.</text>
<text x="342.8" y="184.2">1</text>
<text x="363.8" y="181.6">4</text>
<text x="78.9" y="191.6" transform="rotate(-90 78.9 191.6)">300</text>
<text x="329.1" y="194.1">3</text>
<text x="363.5" y="192.4">2</text>
<text x="102.9" y="208.5" transform="rotate(-45 102.9 208.5)">8 THRU</text>
<text x="90.8" y="210.1">19</text>
<text x="185" y="220.8">3</text>
<text x="108" y="222.1" transform="rotate(-45 108 222.1)">8 THRU</text>
<text x="163.2" y="223.9" transform="rotate(-45 163.2 223.9)">8 THRU</text>
<text x="79" y="230.3" transform="rotate(-90 79 230.3)">88</text>
<text x="270.7" y="232.2">Tolerancias para dimensiones lineales y angulares sin indicación individual de tolerancia, según ISO</text>
<text x="84.3" y="237" transform="rotate(-90 84.3 237)">21</text>
<text x="234.7" y="234.9">Steel, Mild</text>
<text x="270.7" y="235.8">2768‐1:1989</text>
<text x="36.1" y="242.1">40</text>
<text x="93.5" y="242.6">46</text>
<text x="125.8" y="242.6">285</text>
<text x="166.9" y="241.8" transform="rotate(-90 166.9 241.8)">21</text>
<text x="181.2" y="242.6">269</text>
<text x="270.7" y="243">Zonas de rugosidad no especificada, Ra 3.2</text>
<text x="376.6" y="252">31/01/2014</text>
<text x="376.2" y="260.1">31/01/2014</text>
<text x="386" y="281.6">5 /12</text>
</g>
<g font-size="2.6">
<text x="108.4" y="95.5" transform="rotate(45 108.4 95.5)">⌀</text>
<text x="101.3" y="106.4" transform="rotate(45 101.3 106.4)">⌀</text>
<text x="166.3" y="104.3" transform="rotate(-45 166.3 104.3)">⌀</text>
<text x="101.8" y="164.5" transform="rotate(45 101.8 164.5)">⌀</text>
<text x="101.3" y="210.1" transform="rotate(-45 101.3 210.1)">⌀</text>
<text x="106.4" y="223.7" transform="rotate(-45 106.4 223.7)">⌀</text>
<text x="161.6" y="225.5" transform="rotate(-45 161.6 225.5)">⌀</text>
</g>
</svg>
